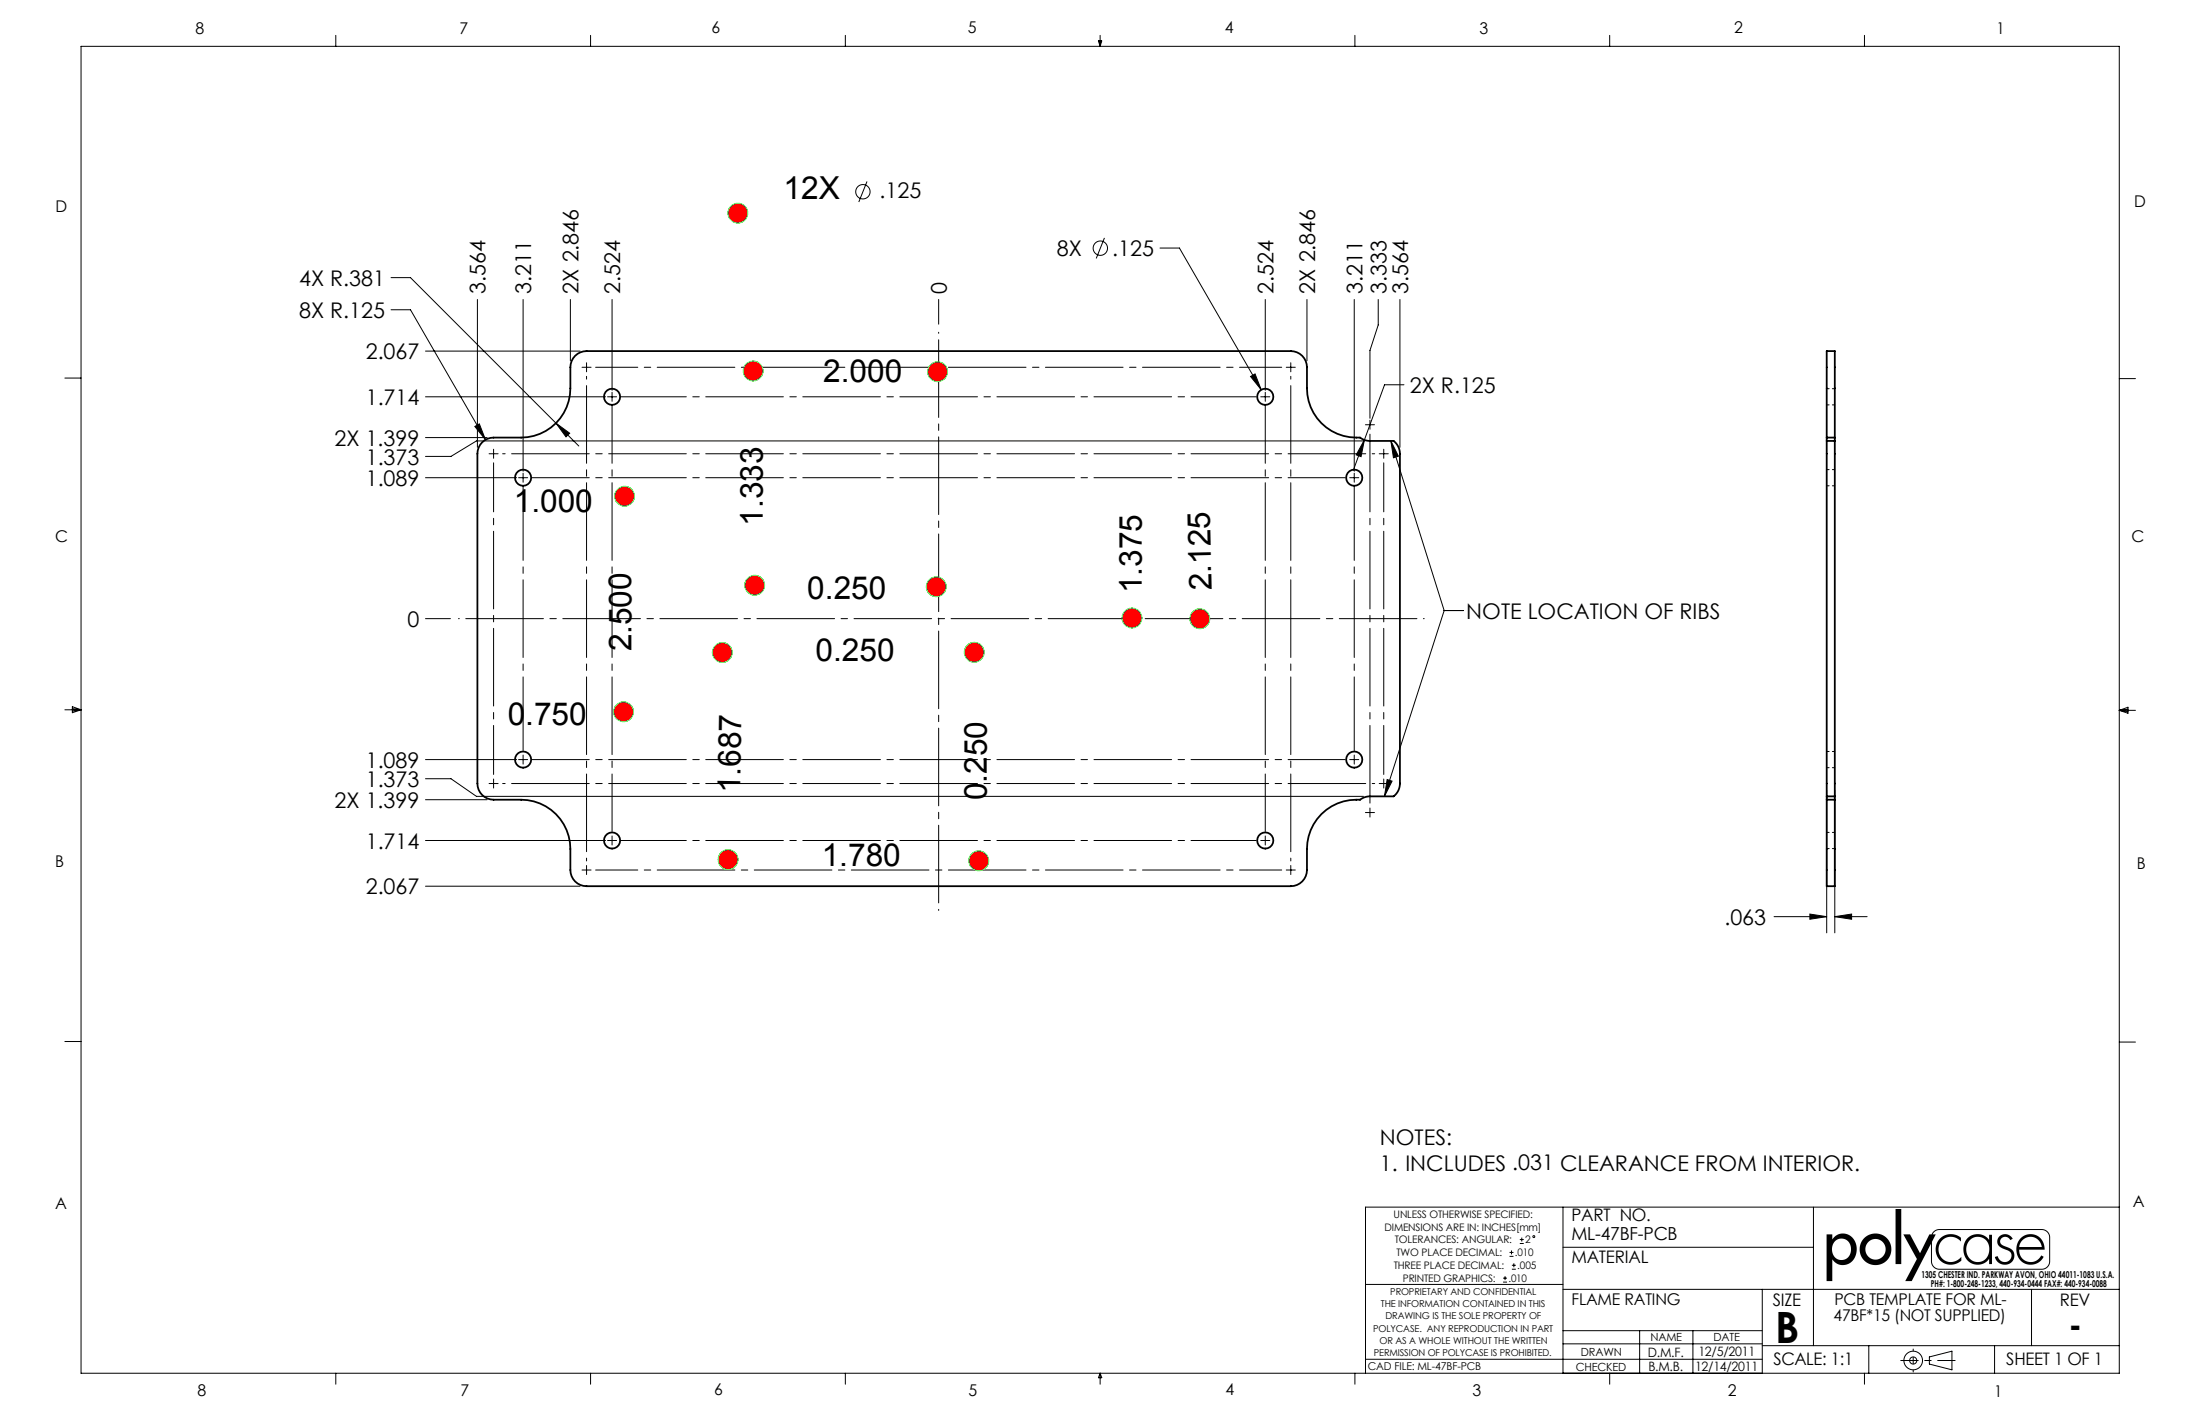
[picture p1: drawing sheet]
<svg xmlns="http://www.w3.org/2000/svg" width="432mm" height="279mm" viewBox="0 0 432 279" stroke-linecap="round" stroke-linejoin="round" font-family="sans-serif">
<g fill="none" stroke="#000" stroke-width=".2">
<path d="M15.9 9.1h400.1v260.3h-400.1zM65.9 6.9v2.2M115.9 6.9v2.2M165.9 6.9v2.2M215.6 8h.6l-.3 1.1zM215.7 8l.2 1.1M215.9 6.9v2.2M216.1 8l-.2 1.1M265.9 6.9v2.2M315.9 6.9v2.2M365.9 6.9v2.2M76.8 54.5h3.8l28.5 28.5"/>
<path d="M93.7 58.8v29M102.7 58.8v33.7M111.9 58.8v12M120.1 58.8v17.8M184.2 58.8v4.8M216.8 46.7l-1.6 4M227.7 48.7h3.8l16 27.8M248.3 58.8v17.8M256.5 58.8v12M265.8 58.8v33.7M270.5 58.8v5l-1.6 5v13.3M274.8 58.8v29"/>
<path d="M12.7 74.2h3.2M76.8 60.8h3.8l14.7 25.5M83.5 77.9h35.4M83.5 68.9h30.4M114.2 72.1h1.8M115.1 71.2v1.8M119.2 77.9h1.8M120.1 77v1.7M245.5 73.9l.8-.5 1.2 3.1zM247.4 77.9h1.8M248.3 77v1.7M252.5 72.1h1.7"/>
<path d="M253.3 71.2v1.8M275.6 75.5h-3.8l-6.2 16.8M416 74.3h3.1M83.5 93.7h17.9M83.5 85.9h12.1M93.2 83.7l.9-.5 1.2 3.1zM96 89h1.8M96.9 88.1v1.8M101.8 93.7h1.8M102.7 92.8v1.8M109.1 83l2.7 2-.7 .7zM109.1 83l4.5 4.5"/>
<path d="M264.9 93.7h1.8M265.8 92.8v1.8M267.6 86.5h-174.1l-5 3.1h-5M267.8 86.3l-.7 3.3-.9-.4zM268 83.3h1.8M268.9 82.5v1.7M270.7 89h1.8M271.6 88.1v1.8M273 86.5l10.5 33.3M273 86.5l1.5 3-1 .3zM283.5 119.8h3.8M283.5 119.8l-11.8 36.5"/>
<path d="M12.7 139.3h3.2M14.2 139l1.7 .3M14.2 138.7l1.7 .6-1.7 .5zM15.9 139.3l-1.7 .2M83.5 121.4h4.9M416 139.4h3.1M416 139.4l1.7-.6v1.1zM416 139.4l1.7 .2M417.7 139.1l-1.7 .3M83.5 149h17.9M83.5 156.9h12.1M83.5 152.8h5l5 3.5h174.1"/>
<path d="M96 153.7h1.8M96.9 152.8v1.8M101.8 149h1.8M102.7 148.1v1.8M264.9 149h1.8M265.8 148.1v1.8M268 159.4h1.8M268.9 158.5v1.8M270.7 153.7h1.8M271.6 152.8v1.8M272.3 153l.9 .3-1.5 3zM358.5 155v28"/>
<path d="M360.1 155v28M83.5 164.9h35.4M83.5 173.9h30.4M114.2 170.7h1.8M115.1 169.8v1.8M119.2 164.9h1.8M120.1 164v1.8M247.4 164.9h1.8M248.3 164v1.8M252.5 170.7h1.7M253.3 169.8v1.8M348.2 179.9h10.3"/>
<path d="M355.2 179.3l3.3 .6-3.3 .5zM360.1 179.9l3.3-.6v1.1zM360.1 179.9h6.4M12.7 204.4h3.2M416 204.5h3.1M306.8 236.8v32.6M355.9 236.8v27.2M416 236.8h-148v32.6M268 252h38.8M295 251.6h.8M295 250.8h.8M295.4 250.4v.8"/>
<path d="M296.3 246.5h.8M296.3 245.7h.8M296.7 245.3v.8M296.7 249h.8M296.7 248.3h.8M297.1 247.9v.7M298.3 244h.8M298.3 243.2h.8M298.7 242.8v.8M306.8 253h109.2M306.8 244.7h49.1M345.9 253v16.4"/>
<path d="M398.7 253v11M65.9 269.4v2.2M115.9 269.4v2.2M165.9 269.4v2.2M215.9 269.4v2.2M215.9 269.4l.3 .9h-.6zM265.9 269.4v2.2M268 266.7h77.9M306.8 261.1h39.1M306.8 263.7h39.1M315.9 269.4v2.2M321.8 261.1v8.3"/>
<path d="M332.3 261.1v8.3M345.9 264h70.1M365.9 269.4v2.2M366.8 264v5.4M378.7 266.2l4.4-1.1v3.7l-4.4-1.2zM391.5 264v5.4"/>
<circle cx="216" cy="48.7" r="1.41"/>
<circle cx="301" cy="242.6" r=".19"/>
<circle cx="375.5" cy="266.9" r="1.83"/>
<circle cx="375.5" cy="266.9" r=".7"/>
</g>
<path d="M373.1 266.9h10.6" fill="none" stroke="#000" stroke-width=".2" stroke-dasharray="15.2 1.3 1.3 1.3" stroke-dashoffset="11.8"/>
<path d="M375.5 264.7v4.5" fill="none" stroke="#000" stroke-width=".2" stroke-dasharray="15.2 1.3 1.3 1.3" stroke-dashoffset="14.9"/>
<path d="M358.5 242.2v9.2h1.1v-4.3a2.65 2.65 0 0 0 3.1 .9 2.65 2.65 0 0 0 1.7-2.7 2.72 2.72 0 0 0-1.1-2.8 2.72 2.72 0 0 0-3-.1l-.7 .8v-1zM360.2 243.5a1.92 1.92 0 0 1 2.3-.1 1.92 1.92 0 0 1 .7 2.3 1.89 1.89 0 0 1-2.3 1.5 1.89 1.89 0 0 1-1.3-2.4l.2-.7zM365 245.1a3.1 3.1 0 0 0 6.2 0 3.1 3.1 0 0 0-6.2 0zM366.1 245.1a2.01 2.01 0 0 1 4 0 2.01 2.01 0 0 1-4 0zM372 237.2v10.8h1.2v-10.8zM373.6 242.2h1.3l2 3.7 1.8-3.7h.4a1.66 1.66 0 0 1 1.6-1.1h20a1.65 1.65 0 0 1 1.7 1.7v4.7a1.66 1.66 0 0 1-1.7 1.6h-20a1.66 1.66 0 0 1-1.7-1.6v-3.5l-3.8 7.4h-1.2l2.2-4.4zM379.6 241.8l-.3 .4h.6l-.7 1.4v3.9a1.46 1.46 0 0 0 1.5 1.4h20a1.46 1.46 0 0 0 1.5-1.4v-4.7a1.46 1.46 0 0 0-1.5-1.5h-20l-.6 .2zM380.8 243a3 3 0 0 0-.1 4.2 3 3 0 0 0 4.3 .2v-.8a2.47 2.47 0 0 1-3.7 .4 2.47 2.47 0 0 1-.1-3.6 2.47 2.47 0 0 1 3.7 .2v-.7a3.1 3.1 0 0 0-4.1 .1zM396.6 243a2.99 2.99 0 0 0-.5 3.7 2.99 2.99 0 0 0 3.5 1.3l.8-.5 .5-.6 .2-.3-.5-.3a2.28 2.28 0 0 1-2.6 1.3 2.28 2.28 0 0 1-1.7-2.4h5a2.77 2.77 0 0 0-1.6-2.8 2.77 2.77 0 0 0-3.1 .6zM397 243.3a2.21 2.21 0 0 1 2.3-.5 2.21 2.21 0 0 1 1.4 1.9h-4.4l.2-.8zM386.2 242.9a3 3 0 0 0-.6 3.6 3 3 0 0 0 3.3 1.6l.9-.4 .6-.7v1h.6v-5.7h-.6v1a2.84 2.84 0 0 0-4.2-.4zM386.7 243.3a2.31 2.31 0 0 1 2.9-.2 2.31 2.31 0 0 1 .7 2.8 2.28 2.28 0 0 1-2.8 1.6 2.28 2.28 0 0 1-1.6-2.8l.3-.8zM392.4 242.7a1.66 1.66 0 0 1 2.6 .4l-.4 .2-.7-.6h-.4l-.5 .1a.92 .92 0 0 0-.4 1.1 .92 .92 0 0 0 .9 .6 1.91 1.91 0 0 1 1.9 2.1 1.96 1.96 0 0 1-1.9 1.6 1.96 1.96 0 0 1-2-1.6l.6-.1a1.32 1.32 0 0 0 1.8 1.1 1.32 1.32 0 0 0 .5-2l-.5-.3a2.09 2.09 0 0 1-1.9-1.6l.1-.6z" fill-rule="evenodd" fill="#000"/>
<path d="M102.7 95.5v51.8M265.8 95.5v51.8" fill="none" stroke="#000" stroke-width=".2" stroke-dasharray="15.2 1.3 1.3 1.3" stroke-dashoffset=".8"/>
<path d="M121.9 77.9h124.7M121.9 164.9h124.7" fill="none" stroke="#000" stroke-width=".2" stroke-dasharray="15.2 1.3 1.3 1.3" stroke-dashoffset="2.4"/>
<path d="M120.1 79.6v83.5M248.3 79.6v83.5M104.4 93.7h159.6M104.4 149h159.6" fill="none" stroke="#000" stroke-width=".2" stroke-dasharray="15.2 1.3 1.3 1.3" stroke-dashoffset="4"/>
<path d="M268.9 85.1v72.5" fill="none" stroke="#000" stroke-width=".2" stroke-dasharray="15.2 1.3 1.3 1.3" stroke-dashoffset="19"/>
<path d="M96.9 90.8v61.2M271.6 90.8v61.2" fill="none" stroke="#000" stroke-width=".2" stroke-dasharray="15.2 1.3 1.3 1.3" stroke-dashoffset="5.6"/>
<path d="M115.1 73.8v95.1M253.3 73.8v95.1" fill="none" stroke="#000" stroke-width=".2" stroke-dasharray="15.2 1.3 1.3 1.3" stroke-dashoffset="17.2"/>
<path d="M116.9 72.1h134.7M116.9 170.7h134.7" fill="none" stroke="#000" stroke-width=".2" stroke-dasharray="15.2 1.3 1.3 1.3" stroke-dashoffset="7"/>
<path d="M98.7 89h171.1M98.7 153.7h171.1" fill="none" stroke="#000" stroke-width=".2" stroke-dasharray="15.2 1.3 1.3 1.3" stroke-dashoffset="17.3"/>
<path d="M90 121.4h189.5M184.2 178.6v-113.4" fill="none" stroke="#000" stroke-width=".2" stroke-dasharray="15.2 1.3 1.3 1.3" stroke-dashoffset="17.6"/>
<g fill="#000">
<path d="M93.2 83.7l2.1 2.6-1.2-3.1zM245.5 73.9l2 2.6-1.2-3.1zM109.1 83l2 2.7 .7-.7zM267.8 86.3l-1.6 2.9 .9 .4zM360.1 179.9l3.3-.6v1.1zM355.2 179.3l3.3 .6-3.3 .5z"/>
<path d="M272.3 153l.9 .3-1.5 3zM273 86.5l1.5 3-1 .3z"/>
</g>
<g fill="none" stroke="#000" stroke-width=".35">
<path d="M358.5 68.9h1.6v105h-1.6zM94.6 86.8a3.2 3.2 0 0 1 2.3-.9h5.4a9.7 9.7 0 0 0 9.6-9.7v-4.1a3.2 3.2 0 0 1 3.2-3.2h138.2a3.2 3.2 0 0 1 3.2 3.2v4.1a9.7 9.7 0 0 0 10.4 9.7 3.2 3.2 0 0 0 2 .6h4.6a3.2 3.2 0 0 1 1.3 2.5v64.7a3.2 3.2 0 0 1-1.3 2.6h-4.6a3.2 3.2 0 0 0-2 .6 9.7 9.7 0 0 0-10.4 9.7v4.1a3.2 3.2 0 0 1-3.2 3.2h-138.2a3.2 3.2 0 0 1-3.2-3.2v-4.1a9.7 9.7 0 0 0-9.6-9.7h-5.4a3.2 3.2 0 0 1-3.2-3.2v-64.7a3.2 3.2 0 0 1 .9-2.2zM358.5 86.5h1.6M358.5 85.9h1.6M358.5 156.3h1.6M358.5 156.9h1.6"/>
<circle cx="120.1" cy="77.9" r="1.59"/>
<circle cx="248.3" cy="77.9" r="1.59"/>
<circle cx="102.7" cy="93.7" r="1.59"/>
<circle cx="265.8" cy="93.7" r="1.59"/>
<circle cx="102.7" cy="149" r="1.59"/>
<circle cx="265.8" cy="149" r="1.59"/>
<circle cx="120.1" cy="164.9" r="1.59"/>
<circle cx="248.3" cy="164.9" r="1.59"/>
</g>
<path d="M358.5 79.4h1.6M360.1 76.3h-1.6M358.5 95.3h1.6M360.1 92.1h-1.6M358.5 150.6h1.6M360.1 147.5h-1.6M358.5 166.5h1.6M360.1 163.3h-1.6" fill="none" stroke="#000" stroke-width=".2" stroke-dasharray="1.3 .6" stroke-dashoffset=".8"/>
<g fill="#f00" stroke="#0f0" stroke-width=".2">
<circle cx="222.2" cy="121.3" r="1.95"/>
<circle cx="235.5" cy="121.4" r="1.95"/>
<circle cx="183.8" cy="115.1" r="1.94"/>
<circle cx="184" cy="72.9" r="1.95"/>
<circle cx="148.1" cy="114.8" r="1.95"/>
<circle cx="147.8" cy="72.8" r="1.95"/>
<circle cx="191.2" cy="128" r="1.94"/>
<circle cx="192.1" cy="168.9" r="1.95"/>
<circle cx="141.8" cy="128" r="1.95"/>
<circle cx="142.9" cy="168.7" r="1.94"/>
<circle cx="122.4" cy="139.7" r="1.95"/>
<circle cx="122.6" cy="97.4" r="1.95"/>
<circle cx="144.8" cy="41.8" r="1.95"/>
</g>
<g fill="none" stroke="#000" stroke-width=".2">
<path d="M170.2 35.6l-1.6 4"/>
<circle cx="169.4" cy="37.6" r="1.41"/>
</g>
<text font-size="8.5" x="348.4" y="263.5">B</text>
<text font-size="6.8" x="406" y="262.3">-</text>
<g font-size="6.2">
<text x="153.8" y="39.1">12X</text>
<text x="161.6" y="75">2.000</text>
<text x="100.8" y="100.5">1.000</text>
<text x="149.7" y="103.1" transform="rotate(-90 149.7 103.1)">1.333</text>
<text x="158.5" y="117.6">0.250</text>
<text x="224.1" y="116.4" transform="rotate(-90 224.1 116.4)">1.375</text>
<text x="237.8" y="115.8" transform="rotate(-91 237.8 115.8)">2.125</text>
<text x="123.9" y="127.8" transform="rotate(-90 123.9 127.8)">2.500</text>
<text x="160.1" y="129.8">0.250</text>
<text x="99.6" y="142.2">0.750</text>
<text x="145.3" y="155.6" transform="rotate(-89 145.3 155.6)">1.687</text>
<text x="193.7" y="157" transform="rotate(-90 193.7 157)">0.250</text>
<text x="161.3" y="169.9">1.780</text>
</g>
<g font-size="4.2">
<text x="172.6" y="38.8">.125</text>
<text x="207.4" y="50.2">8XP</text>
<text x="218.3" y="50.2">.125P</text>
<text x="58.7" y="56.1">4XPR.381P</text>
<text x="95.3" y="57.6" transform="rotate(-90 95.3 57.6)">3.564P</text>
<text x="104.3" y="57.6" transform="rotate(-90 104.3 57.6)">3.211P</text>
<text x="113.6" y="57.6" transform="rotate(-90 113.6 57.6)">2XP2.846P</text>
<text x="121.7" y="57.6" transform="rotate(-90 121.7 57.6)">2.524P</text>
<text x="185.8" y="57.6" transform="rotate(-90 185.8 57.6)">0P</text>
<text x="249.9" y="57.6" transform="rotate(-90 249.9 57.6)">2.524P</text>
<text x="258.1" y="57.6" transform="rotate(-90 258.1 57.6)">2XP2.846P</text>
<text x="267.4" y="57.6" transform="rotate(-90 267.4 57.6)">3.211P</text>
<text x="272.1" y="57.6" transform="rotate(-90 272.1 57.6)">3.333P</text>
<text x="276.4" y="57.6" transform="rotate(-90 276.4 57.6)">3.564P</text>
<text x="58.7" y="62.4">8XPR.125P</text>
<text x="71.8" y="70.5">2.067P</text>
<text x="276.7" y="77.1">2XPR.125P</text>
<text x="71.8" y="79.5">1.714P</text>
<text x="65.7" y="87.5">2XP1.399P</text>
<text x="71.8" y="95.3">1.089P</text>
<text x="71.8" y="91.2">1.373P</text>
<text x="80" y="123">0P</text>
<text x="287.8" y="121.4">NOTEPLOCATIONPOFPRIBS</text>
<text x="71.8" y="150.6">1.089P</text>
<text x="71.8" y="154.4">1.373P</text>
<text x="65.7" y="158.5">2XP1.399P</text>
<text x="71.8" y="166.5">1.714P</text>
<text x="71.8" y="175.5">2.067P</text>
<text x="338.5" y="181.4">.063</text>
<text x="270.8" y="224.6">NOTES:</text>
<text x="270.8" y="229.7">1. INCLUDES .031PCLEARANCEPFROMPINTERIOR.</text>
</g>
<text font-size="3.5" x="308.4" y="243.3">ML/47BF/PCB</text>
<g font-size="3.4">
<text x="308.4" y="239.6">PARTP NO.</text>
<text x="308.4" y="247.8">MATERIAL</text>
<text x="347.9" y="256.2">SIZE</text>
<text x="404.3" y="256.2">REV</text>
<text x="348.1" y="267.9">SCALE:P1:1</text>
<text x="393.8" y="267.9">SHEETP1POFP1</text>
</g>
<g font-size="3.2">
<text x="38.3" y="6.7">8</text>
<text x="90.2" y="6.7">7</text>
<text x="139.7" y="6.5">6</text>
<text x="190" y="6.5">5</text>
<text x="240.4" y="6.5">4</text>
<text x="290.4" y="6.7">3</text>
<text x="340.4" y="6.5">2</text>
<text x="391.9" y="6.7">1</text>
<text x="10.9" y="41.6">D</text>
<text x="418.9" y="40.7">D</text>
<text x="10.9" y="106.3">C</text>
<text x="418.4" y="106.4">C</text>
<text x="10.8" y="170.2">B</text>
<text x="419.4" y="170.6">B</text>
<text x="10.8" y="237.2">A</text>
<text x="418.6" y="236.8">A</text>
<text x="308.4" y="256.1">FLAMEPRATING</text>
<text x="360" y="256.1">PCBPTEMPLATEPFORPML/</text>
<text x="359.9" y="259.3">47BF(15P-NOTPSUPPLIED*</text>
<text x="38.8" y="273.8">8</text>
<text x="90.4" y="273.8">7</text>
<text x="140.2" y="273.8">6</text>
<text x="190.1" y="273.9">5</text>
<text x="240.5" y="273.8">4</text>
<text x="289" y="273.9">3</text>
<text x="339.1" y="273.8">2</text>
<text x="391.4" y="274.1">1</text>
</g>
<g font-size="2.5">
<text x="323.4" y="266.2">D.M.F.</text>
<text x="323.5" y="269.1">B.M.B.</text>
<text x="332.7" y="269">12/14/2011</text>
<text x="333.3" y="266.1">12/5/2011</text>
</g>
<g font-size="2.2">
<text x="323.9" y="263.1">NAME</text>
<text x="336.3" y="263.1">DATE</text>
<text x="309.3" y="268.9">CHECKED</text>
<text x="310.3" y="266.1">DRAWN</text>
</g>
<text font-size="2.1" x="268.5" y="268.8">CADPFILE:PML/47BF/PCB</text>
<g font-size="2">
<text x="273.5" y="238.9">UNLESSPOTHERWISEPSPECIFIED:</text>
<text x="271.8" y="241.5">DIMENSIONSPAREPIN:PINCHES[mm]</text>
<text x="273.8" y="244">TOLERANCES:PANGULAR:P</text>
<text x="299.3" y="244">2</text>
<text x="273.5" y="249">THREEPPLACEPDECIMAL:P</text>
<text x="274.1" y="246.5">TWOPPLACEPDECIMAL:P</text>
<text x="275.3" y="251.6">PRINTEDPGRAPHICS:P</text>
<text x="296.1" y="251.6">.010</text>
<text x="297.3" y="246.5">.010</text>
<text x="297.8" y="249">.005</text>
</g>
<g font-size="1.9">
<text x="377.1" y="250.8">1305 CHESTER IND. PARKWAY AVON, OHIO 44011-1083 U.S.A.</text>
<text x="271" y="256.5">THEPINFORMATIONPCONTAINEDPINPTHIS</text>
<text x="272.9" y="254.1">PROPRIETARYPANDPCONFIDENTIAL</text>
<text x="379" y="252.6">PH#: 1-800-248-1233, 440-934-0444 FAX#: 440-934-0088</text>
<text x="269.5" y="261.3">POLYCASE.P ANYPREPRODUCTIONPINPPARTP</text>
<text x="270.8" y="263.7">ORPASPAPWHOLEPWITHOUTPTHEPWRITTENP</text>
<text x="271.9" y="258.9">DRAWINGPISPTHEPSOLEPPROPERTYPOF</text>
<text x="269.7" y="266.1">PERMISSIONPOFPPOLYCASEPISPPROHIBITED.</text>
</g>
</svg>
